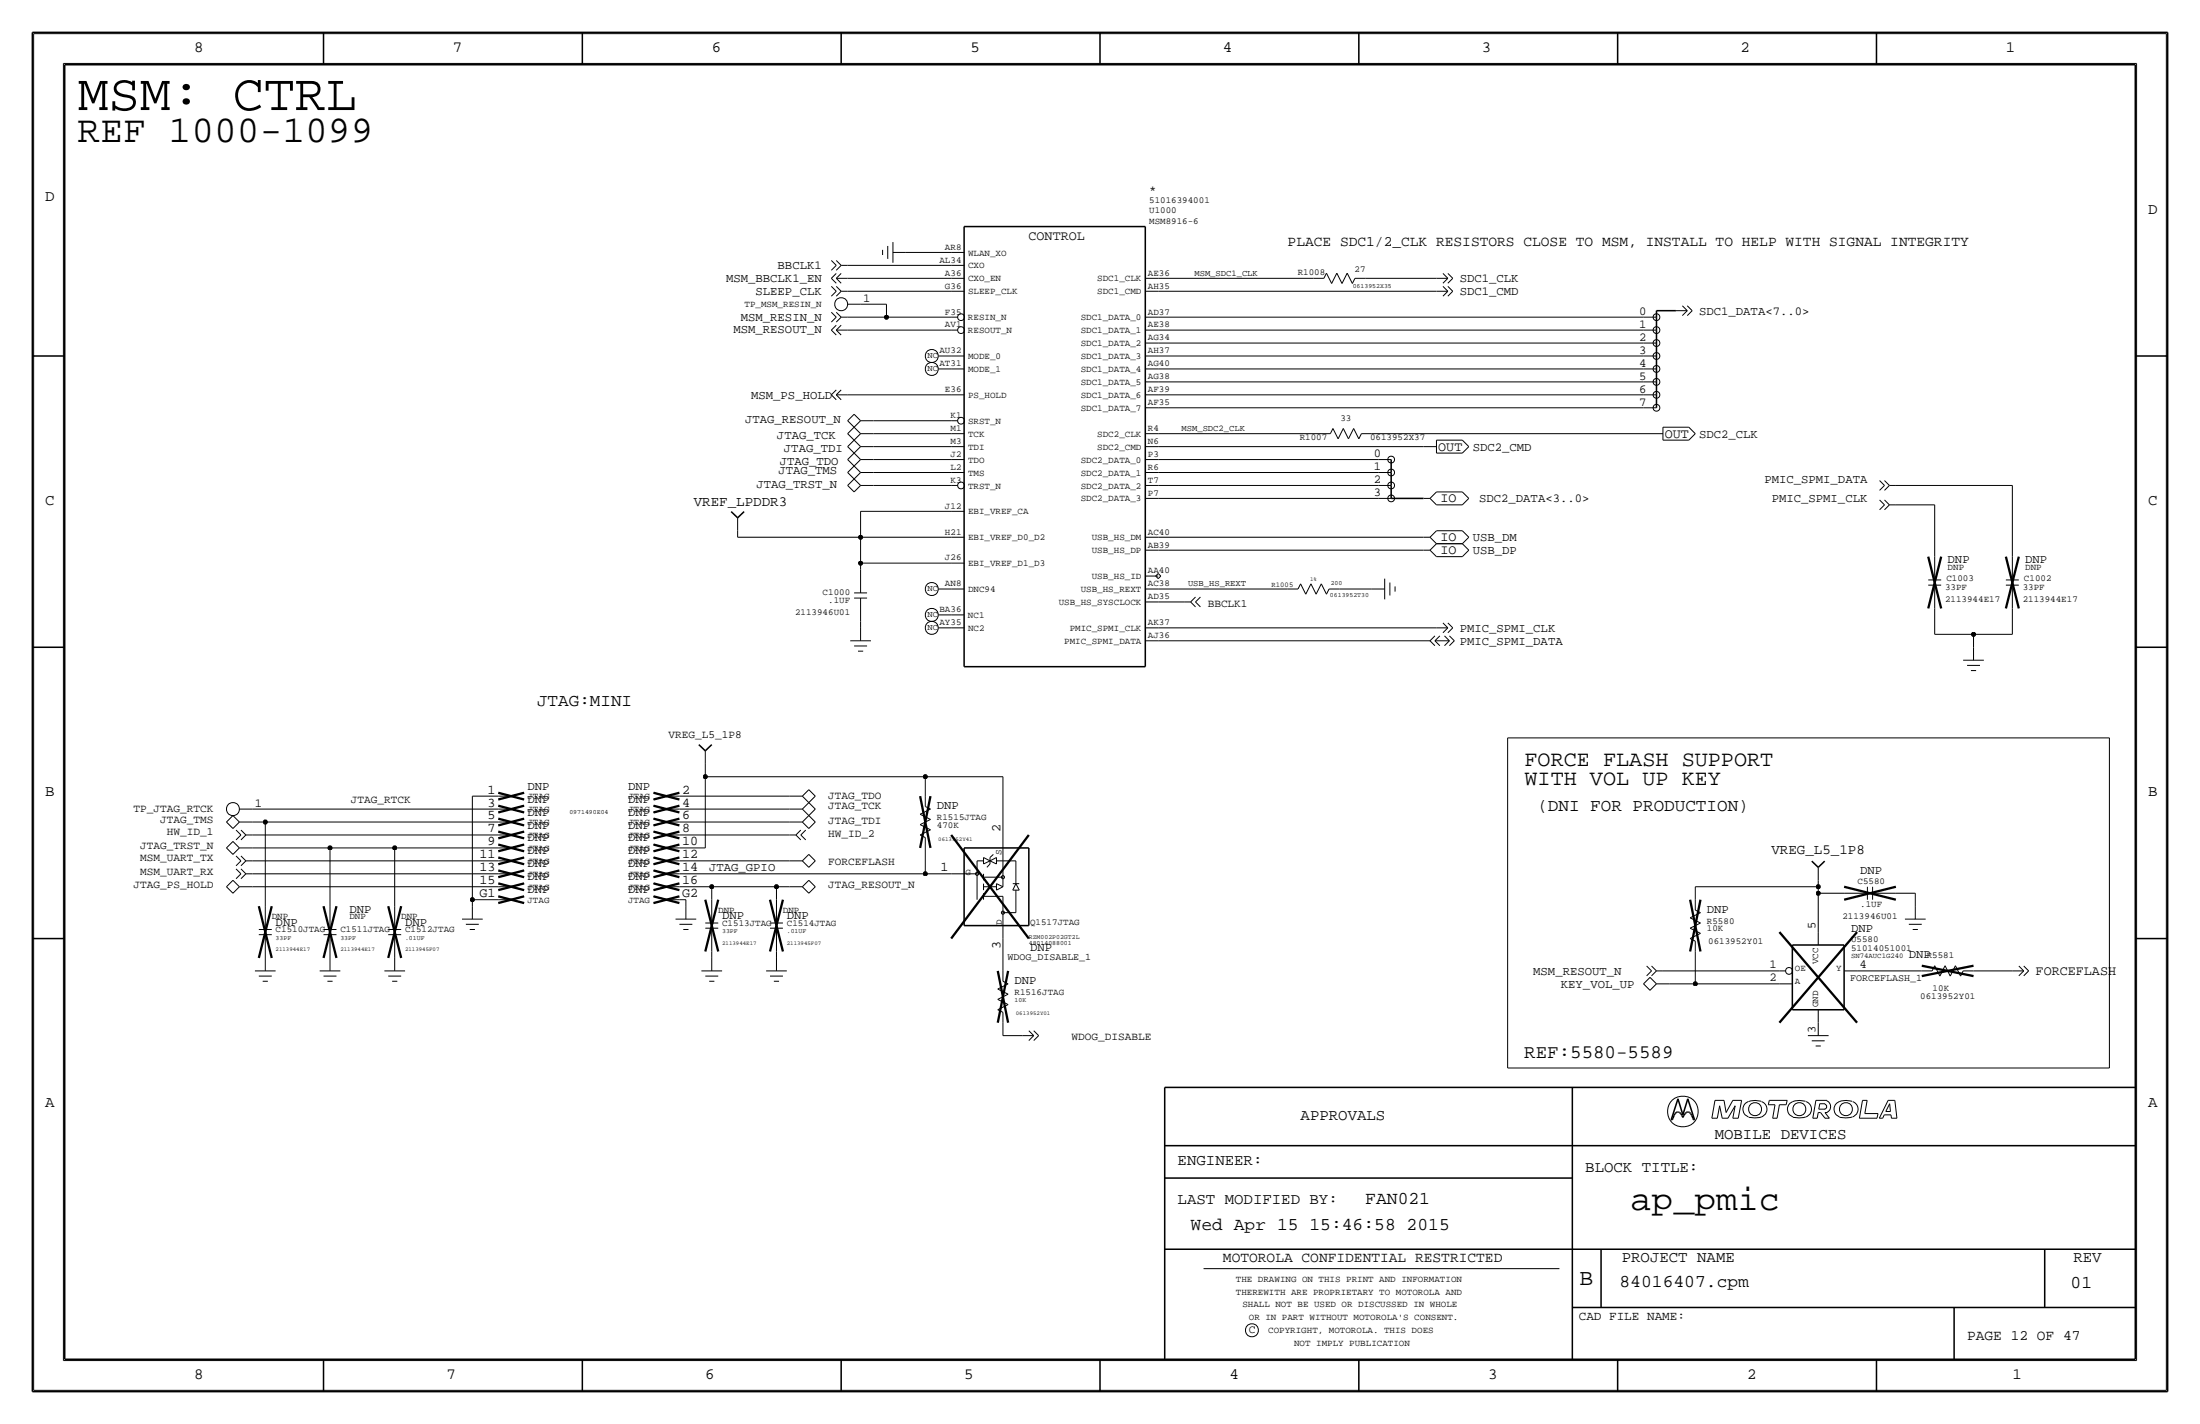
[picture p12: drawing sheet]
<svg xmlns="http://www.w3.org/2000/svg" width="432mm" height="279mm" viewBox="0 0 432 279" stroke-linecap="round" stroke-linejoin="round" font-family="sans-serif">
<g fill="none" stroke="#000" stroke-width=".3">
<path d="M6.3 6.4v266.7zM6.4 6.4h419zM12.7 12.7h406.4zM12.7 12.7v254zM63.5 6.4v6.3zM114.3 6.4v6.3zM165.1 6.4v6.3zM215.9 6.3v6.4zM266.7 6.4v6.3zM317.5 6.4v6.3zM368.3 6.4v6.3zM419.1 12.7v254z"/>
<path d="M425.4 6.4v266.7zM189.2 44.4v86.4zM189.2 44.4h35.6zM224.8 44.4v86.4zM6.3 69.8h6.4zM325.1 74.9v2.6zM325.1 72.4v2.5zM325.1 77.5v2.5zM325.1 69.8v2.6zM325.1 67.3v2.5zM325.1 64.8v2.5zM325.1 62.2v2.6z"/>
<path d="M325.1 61v1.2zM325.1 61h3.8zM419.1 69.8h6.3zM273 97.8h6.4zM273 95.2v2.6zM273 92.7v2.5zM273 90.2v2.5zM143.5 100.4l1.3 1.2zM144.8 101.6l1.2-1.2zM6.3 127h6.4zM189.2 130.8h35.6zM419.1 127h6.3z"/>
<path d="M137.2 146.1l1.2 1.2zM138.4 147.3l1.3-1.2zM189.2 166.4v15.2zM189.2 166.4h12.7zM201.9 166.4v15.2zM355.6 169l1.3 1.2zM356.9 170.2l1.2-1.2zM6.3 184.1h6.4zM189.2 181.6h12.7zM351.8 198.1h10.2zM351.8 185.4h10.2zM351.8 185.4v12.7z"/>
<path d="M361.9 185.4v12.7zM419.1 184.1h6.3zM228.6 213.4v53.3zM228.6 213.4h190.5zM308.6 213.4v53.3zM328 219.7h.2zM328.4 219.4l-.2 .3zM328.6 218.8l-.2 .6zM328.8 218.5l-.2 .3zM329 218.3l.2-.1zM329 218.3l-.2 .2zM329.2 218.2h.2z"/>
<path d="M329.3 215.6l-1.3 4.1zM329.3 215.6l1 3.1zM329.4 218.2l.2 .1zM329.6 218.3l.3 .2zM329.9 218.5l.2 .3zM330.1 218.8l.2 .5zM330.5 218.8l-.2 .5zM330.8 218.5l-.3 .3zM331 218.3l-.2 .2zM331 218.3l.2-.1zM331.2 218.2h.2zM331.3 215.6l1.3 4.1z"/>
<path d="M331.3 215.6l-1 3.1zM331.4 218.2l.2 .1zM331.6 218.3l.2 .2zM331.8 218.5l.2 .3zM332 218.8l.3 .6zM332.3 219.4l.1 .3zM332.4 219.7h.2zM228.6 231.1h80zM228.6 224.8h190.5zM228.6 245.1h190.5zM308.6 256.5h110.5zM314.2 245.1v11.4z"/>
<path d="M383.5 256.5v10.2zM401.3 245.1v11.4zM6.4 273h419zM12.7 266.7h406.4zM63.5 266.7v6.4zM114.3 266.7v6.4zM165.1 266.7v6.4zM215.9 266.7v6.3zM266.7 266.7v6.4zM317.5 266.7v6.4zM368.3 266.7v6.4z"/>
</g>
<g fill="none" stroke="#000" stroke-width=".2">
<path d="M6.6 6.6h418.6zM6.6 6.6v266.2zM12.4 12.4v254.6zM12.4 12.4h407zM419.4 12.4v254.6zM425.2 6.6v266.2zM163.2 54.6l.9 1zM163.2 54.6l.9-1zM163.2 56.2l.9 .9zM163.2 51.1l.9 1zM164.1 54.6l1 1zM164.1 54.6h2.3z"/>
<path d="M164.1 54.6l1-1zM164.1 57.2l-.9 .9zM164.1 56.2l1 .9zM164.1 52.1l-.9 .9zM164.1 51.1l1 1zM165.1 57.2l-1 .9zM165.1 57.2h1.3zM165.1 52.1l-1 .9zM165.1 52.1h1.3zM166.4 59.7h2.5zM166.4 52.1h20.3zM166.4 57.2h20.3z"/>
<path d="M166.4 54.6h20.3zM168.9 59.7h5.1zM173.2 49v1zM174 59.7v2.5zM174.2 48.3v2.5zM175.3 49.5h2.5zM175.3 47.5v4.1zM177.8 49.5h8.9zM186.7 57.2h2.5zM186.7 54.6h2.5zM186.7 49.5h2.5zM186.7 52.1h2.5z"/>
<path d="M224.8 57.2h2.5zM224.8 54.6h2.5zM227.3 54.6h30.5zM227.3 57.2h54.6zM257.8 54.6h2zM260.3 53.6l-.5 1zM260.4 53.6l1 2zM262.4 53.6l-1 2zM262.4 53.6l1 2zM264.4 53.6l-1 2zM264.4 53.6l1 2zM265.9 54.6l-.5 1z"/>
<path d="M265.9 54.6h2.1zM268 54.6h13.9zM281.9 54.6h2.3zM281.9 57.2h2.3zM283.2 55.6l1-1zM283.2 58.1l1-.9zM283.2 53.6l1 1zM283.2 56.2l1 1zM284.2 53.6l.9 1zM284.2 56.2l.9 1zM284.2 55.6l.9-1zM284.2 58.1l.9-.9z"/>
<path d="M330.2 60l1 1zM331.2 60l.9 1zM163.2 64.8l.9 .9zM163.2 77.5l.9 .9zM163.2 64.8l.9-1zM163.2 61.3l.9 .9zM163.2 77.5l.9-1zM164.1 64.8l1 .9zM164.1 77.5l1 .9zM164.1 64.8h2.3zM164.1 64.8l1-1zM164.1 62.2l-.9 1z"/>
<path d="M164.1 61.3l1 .9zM164.1 77.5h2.3zM164.1 77.5l1-1zM165.1 62.2l-1 1zM165.1 62.2h1.3zM166.4 77.5h20.3zM166.4 62.2h7.6zM166.4 64.8h20.3zM174 62.2h12.7zM184.2 72.4h2.5zM184.2 69.8h2.5zM186.7 77.5h2.5z"/>
<path d="M186.7 69.8h2.5zM186.7 72.4h2.5zM186.7 62.2h1.3zM186.7 64.8h1.3zM224.8 74.9h2.5zM224.8 77.5h2.5zM224.8 72.4h2.5zM224.8 69.8h2.5zM224.8 64.8h2.5zM224.8 67.3h2.5zM224.8 62.2h2.5zM227.3 77.5h95.3z"/>
<path d="M227.3 74.9h95.3zM227.3 72.4h95.3zM227.3 69.8h95.3zM227.3 67.3h95.3zM227.3 64.8h95.3zM227.3 62.2h95.3zM322.6 62.2h2.5zM322.6 64.8h2.5zM322.6 67.3h2.5zM322.6 69.8h2.5zM322.6 72.4h2.5zM322.6 74.9h2.5z"/>
<path d="M322.6 77.5h2.5zM328.9 61h2.3zM330.2 61.9l1-.9zM331.2 61.9l.9-.9zM166.4 90.2l1.2 1.2zM166.4 95.2l1.2 1.3zM166.4 87.6l1.2 1.3zM166.4 92.7l1.2 1.3zM166.4 85.1l1.2 1.3zM166.4 82.5l1.2 1.3zM167.6 88.9l1.3 1.3zM167.6 94l1.3 1.2z"/>
<path d="M167.6 86.4l1.3 1.2zM167.6 91.4l1.3 1.3zM167.6 83.8l1.3 1.3zM167.6 81.3l1.3 1.2zM167.6 88.9l-1.2 1.3zM167.6 94l-1.2 1.3zM167.6 86.4l-1.2 1.2zM167.6 91.4l-1.2 1.3zM167.6 83.8l-1.2 1.3zM167.6 81.3l-1.2 1.3zM168.9 90.2l-1.3 1.2zM168.9 95.2l-1.3 1.3z"/>
<path d="M168.9 87.6l-1.3 1.3zM168.9 92.7l-1.3 1.3zM168.9 85.1l-1.3 1.3zM168.9 82.5l-1.3 1.3zM168.9 90.2h2.5zM168.9 95.2h2.5zM168.9 87.6h2.5zM168.9 92.7h2.5zM168.9 85.1h2.5zM168.9 82.5h2.5zM171.4 87.6h15.3zM171.4 90.2h15.3z"/>
<path d="M171.4 92.7h15.3zM171.4 85.1h15.3zM171.4 82.5h15.3zM171.5 95.2h15.2zM186.7 95.2h1.3zM186.7 90.2h2.5zM186.7 92.7h2.5zM186.7 87.6h2.5zM186.7 85.1h2.5zM186.7 82.5h1.3zM224.8 97.8h2.5zM224.8 95.2h2.5z"/>
<path d="M224.8 90.2h2.5zM224.8 92.7h2.5zM224.8 87.6h2.5zM224.8 85.1h2.5zM224.8 80h2.5zM227.3 92.7h43.2zM227.3 95.2h43.2zM227.3 97.8h43.2zM227.3 87.6h52.1zM227.3 80h95.3zM227.3 85.1h31.8zM227.3 90.2h43.2z"/>
<path d="M259.1 85.1h2zM261.6 84.1l-.5 1zM261.6 84.1l1 2zM263.7 84.1l-1.1 2zM263.7 84.1l1 2zM265.7 84.1l-1 2zM265.7 84.1l1 2zM267.2 85.1l-.5 1zM267.2 85.1h2zM269.2 85.1h54.7zM270.5 92.7h2.5zM270.5 90.2h2.5z"/>
<path d="M270.5 95.2h2.5zM270.5 97.8h2.5zM279.4 97.8h1.3zM279.4 87.6h2.5zM280.7 97.8l1.2 1.3zM281.9 86.4h5.1zM281.9 88.9h5.1zM281.9 86.4v2.5zM281.9 99.1h5.1zM281.9 96.5h5.1zM281.9 96.5l-1.2 1.3zM287 86.4l1.3 1.2z"/>
<path d="M287 96.5l1.3 1.3zM288.3 87.6l-1.3 1.3zM288.3 97.8l-1.3 1.3zM322.6 80h2.5zM323.9 85.1h2.5zM326.4 83.8h5.1zM326.4 86.4h5.1zM326.4 83.8v2.6zM331.5 83.8l1.2 1.3zM332.7 85.1l-1.2 1.3zM368.9 94.3l1 .9zM368.9 98.1l1 1z"/>
<path d="M369.9 96.2l.9-1zM369.9 95.2l-1 1zM369.9 94.3l.9 .9zM369.9 99.1l-1 .9zM369.9 98.1l.9 1zM370.8 95.2h1.3zM370.8 99.1h1.3zM372.1 95.2h22.9zM372.1 99.1h7.6zM379.7 99.1v10.1zM395 95.3v13.9zM144.8 105.4h24.1z"/>
<path d="M144.8 104.1v1.3zM144.8 101.6v2.5zM167.6 117.3h2.6zM167.6 116.3h2.6zM168.9 100.3v5.1zM168.9 105.4v5.1zM168.9 110.5v1.3zM168.9 117.3v4.6zM168.9 111.8v4.5zM168.9 100.3h17.8zM168.9 105.4h17.8zM168.9 110.5h17.8z"/>
<path d="M184.2 115.6h2.5zM186.7 115.6h2.5zM186.7 110.5h2.5zM186.7 105.4h2.5zM186.7 100.3h2.5zM224.8 115.6h2.5zM224.8 118.1h2.5zM224.8 113h2.5zM224.8 107.9h2.5zM224.8 105.4h2.5zM226.8 113l.5-.5zM226.8 113l.5 .5z"/>
<path d="M227.3 105.4h52.1zM227.3 107.9h52.1zM227.3 115.6h25.4zM227.3 118.1h5.1zM227.3 112.5l.5 .5zM227.8 113l-.5 .5zM232.4 118.1h1.3zM233.7 118.1l.9 1zM234.6 118.1l1 1zM234.6 117.1l-.9 1zM235.6 117.1l-1 1zM252.7 115.6h2.1z"/>
<path d="M255.3 114.6l-.5 1zM255.3 114.6l1 2zM257.3 114.6l-1 2zM257.3 114.6l1 2zM259.3 114.6l-1 2zM259.3 114.6l1 2zM260.9 115.6l-.6 1zM260.9 115.6h2zM262.9 115.6h6.3zM269.2 115.6h2.6zM271.8 113.5v4.1zM272.8 114.3v2.5z"/>
<path d="M273.8 115.1v1zM279.4 107.9h1.3zM279.4 105.4h1.3zM280.7 107.9l1.2 1.3zM280.7 105.4l1.2 1.3zM281.9 109.2h5.1zM281.9 106.7h5.1zM281.9 106.7l-1.2 1.2zM281.9 104.1h5.1zM281.9 104.1l-1.2 1.3zM287 106.7l1.3 1.2zM287 104.1l1.3 1.3z"/>
<path d="M288.3 107.9l-1.3 1.3zM288.3 105.4l-1.3 1.3zM369.9 100l.9-.9zM378.5 113.8h2.5zM378.5 114.8h2.5zM379.7 119.4v5.1zM379.7 114.8v4.6zM379.7 109.2v4.6zM393.7 113.8h2.5zM393.7 114.8h2.5zM395 119.4v5.1zM395 114.8v4.6z"/>
<path d="M395 109.2v4.6zM166.9 125.7h4zM167.6 126.7h2.6zM168.4 127.8h1zM168.9 121.9v1.3zM168.9 123.2v2.5zM184.2 123.2h2.5zM184.2 120.7h2.5zM186.7 120.7h2.5zM186.7 123.2h2.5zM224.8 123.2h2.5zM224.8 125.7h2.5z"/>
<path d="M227.3 125.7h50.8zM227.3 123.2h54.6zM278.1 125.7h2.6zM280.7 125.7l.9-.9zM280.7 125.7l.9 1zM281.6 125.7l1-.9zM281.6 125.7h2.9zM281.6 125.7l1 1zM281.9 123.2h2.3zM283.2 124.2l1-1zM283.2 122.2l1 1zM283.5 126.7l1-1z"/>
<path d="M283.5 124.8l1 .9zM284.2 122.2l.9 1zM284.2 124.2l.9-1zM284.5 124.8l.9 .9zM284.5 126.7l.9-1zM379.7 124.5h7.7zM385.3 129.5h4.1zM386.1 130.6h2.5zM386.8 131.6h1.1zM387.3 124.5h7.7zM387.3 124.5v2.5zM387.3 127v2.5z"/>
<path d="M47 158.8h2.5zM49.5 158.8h48.3zM92.7 156.2v20.3zM92.7 156.2h5.1zM97.8 158.8h2.5zM97.8 156.2h2.5zM100.3 158.8l2.6-.7zM100.3 158.8l2.6 .6zM100.3 156.2l2.6-.7zM100.3 156.2l2.6 .7zM128.3 158.1l2.5 .7zM128.3 159.4l2.5-.6z"/>
<path d="M128.3 155.5l2.5 .7zM128.3 156.9l2.5-.7zM130.8 158.8h2.5zM130.8 156.2h2.5zM133.3 156.2h21.6zM133.3 158.8h21.6zM138.4 152.4h43.2zM138.4 152.4v14zM138.4 149.9v2.5zM138.4 147.3v2.6zM154.9 158.8h2.6zM154.9 156.2h2.6z"/>
<path d="M157.5 158.8l1.2 1.2zM157.5 158.8l1.2-1.3zM157.5 156.2l1.2 1.3zM157.5 156.2l1.2-1.3zM158.7 157.5l1.3 1.2zM158.7 154.9l1.3 1.3zM160 158.8l-1.2 1.2zM160 156.2l-1.2 1.3zM180.6 159.8l2 1zM180.6 159.8l2-1zM181.6 152.4v3.8zM181.6 156.2v2z"/>
<path d="M181.6 158.2l1 .6zM181.6 152.4h15.2zM196.8 152.4v11.4zM295.9 144.8v64.7zM295.9 144.8h118.1zM414 144.8v64.7zM44.4 174l1.3 1.3zM44.4 166.4l1.3 1.2zM44.4 161.3l1.3 1.3zM45.7 172.7l1.3 1.3zM45.7 165.1l1.3 1.3zM45.7 160l1.3 1.3z"/>
<path d="M45.7 172.7l-1.2 1.3zM45.7 165.1l-1.2 1.3zM45.7 160l-1.2 1.3zM46.3 172.4l1-1zM46.3 170.5l1 1zM46.3 167.9l1 1zM46.3 162.9l1 .9zM47 174h2.5zM47 166.4h2.5zM47 161.3h2.5zM47 174l-1.3 1.3zM47 166.4l-1.3 1.2z"/>
<path d="M47 161.3l-1.3 1.3zM47.3 170.5l1 1zM47.3 168.9l-1 1zM47.3 167.9l1 1zM47.3 163.8l-1 1zM47.3 162.9l1 .9zM47.3 172.4l1-1zM48.3 171.4h1.2zM48.3 168.9l-1 1zM48.3 168.9h1.2zM48.3 163.8l-1 1zM48.3 163.8h1.2z"/>
<path d="M49.5 163.8h48.3zM49.5 168.9h48.3zM49.5 166.4h15.3zM49.5 161.3h2.6zM49.5 171.4h48.3zM49.5 174h48.3zM52.1 161.3v16.5zM52.1 177.8v4.6zM52.1 161.3h45.7zM64.8 166.4h12.7zM64.8 166.4v11.4zM64.8 177.8v4.6z"/>
<path d="M77.5 166.4v11.4zM77.5 177.8v4.6zM77.5 166.4h20.3zM92.7 176.5v1.3zM92.7 177.8v2.5zM92.7 176.5h5.1zM97.8 161.3h2.5zM97.8 168.9h2.5zM97.8 171.4h2.5zM97.8 166.4h2.5zM97.8 163.8h2.5zM97.8 174h2.5z"/>
<path d="M97.8 176.5h2.5zM100.3 161.3l2.6-.7zM100.3 161.3l2.6 .7zM100.3 168.9l2.6-.7zM100.3 168.9l2.6 .7zM100.3 171.4l2.6-.6zM100.3 171.4l2.6 .7zM100.3 166.4l2.6-.7zM100.3 166.4l2.6 .6zM100.3 163.8l2.6-.6zM100.3 163.8l2.6 .7zM100.3 174l2.6-.7z"/>
<path d="M100.3 174l2.6 .7zM100.3 176.5l2.6-.6zM100.3 176.5l2.6 .7zM128.3 160.6l2.5 .7zM128.3 162l2.5-.7zM128.3 173.3l2.5 .7zM128.3 174.7l2.5-.7zM128.3 175.9l2.5 .6zM128.3 177.2l2.5-.7zM128.3 168.2l2.5 .7zM128.3 169.6l2.5-.7zM128.3 170.8l2.5 .6z"/>
<path d="M128.3 172.1l2.5-.7zM128.3 163.2l2.5 .6zM128.3 164.5l2.5-.7zM128.3 165.7l2.5 .7zM128.3 167l2.5-.6zM130.8 161.3h2.5zM130.8 174h2.5zM130.8 176.5h2.5zM130.8 168.9h2.5zM130.8 171.4h2.5zM130.8 163.8h2.5zM130.8 166.4h2.5z"/>
<path d="M133.3 171.4h48.3zM133.3 166.4h5.1zM133.3 161.3h21.6zM133.3 168.9h21.6zM133.3 174h6.4zM133.3 163.8h21.6zM133.4 176.5h1.2zM134.6 176.5v1.3zM134.6 177.8v2.5zM139.7 174h12.7zM139.7 174v2.5zM139.7 176.5v4.6z"/>
<path d="M152.4 174v2.5zM152.4 176.5v4.6zM152.4 174h2.5zM154.9 163.8h1.3zM154.9 174h2.6zM154.9 168.9h2.6zM154.9 161.3h2.6zM156.2 163.8l1 1zM157.2 163.8l.9 1zM157.2 162.9l-1 .9zM157.5 174l1.2 1.3zM157.5 174l1.2-1.3z"/>
<path d="M157.5 168.9l1.2 1.3zM157.5 168.9l1.2-1.3zM157.5 161.3l1.2 1.3zM157.5 161.3l1.2-1.3zM158.1 162.9l-.9 .9zM158.7 172.7l1.3 1.3zM158.7 167.6l1.3 1.3zM158.7 160l1.3 1.3zM160 174l-1.2 1.3zM160 168.9l-1.2 1.3zM160 161.3l-1.2 1.3zM180.6 163.8l2-1z"/>
<path d="M180.6 161.8l2-1zM180.6 161.8l2 1zM180.6 163.8l1 .5zM181.6 166.4v5.1zM181.6 164.3v2.1zM181.6 171.4h5.1zM186.7 171.4h5.1zM191.5 171.2h.5v.5h-.5zM191.8 168.9v7.6zM191.8 168.9h1.2zM193 168.2l1.3 .7zM193 169.5l1.3-.6z"/>
<path d="M193 173.4v1.3zM193 175.3v1.2zM193 168.2v1.3zM193 171.5v1.2zM193 175.9h3.9zM193 172.1h3.9zM193 174h2.6zM194.3 168.2l.7-.6zM194.3 168.9l1.3-.7zM194.3 168.2v1.3zM194.3 169.5l-.6 .7zM194.3 168.9l1.3 .6z"/>
<path d="M195.6 174.7l1.2-.7zM195.6 168.9h3.8zM195.6 168.2v1.3zM195.6 173.4v1.3zM195.6 173.4l1.3 .6zM196.6 178.9h.5v.4h-.5zM196.6 171.9h.5v.4h-.5zM196.8 163.8v10.2zM196.8 175.9v5.7zM196.9 179.1h2.5zM198.8 173.4h1.3zM198.8 174.7h1.3z"/>
<path d="M199.4 173.4l-.6 1.3zM199.4 168.9v4.5zM199.4 173.4l.7 1.3zM199.4 174.7v4.4zM332.7 174h24.2zM332.7 174v2.5zM332.7 176.5v2.1zM332.7 178.6l1.1 .5zM356.9 172.7v1.3zM356.9 174v1.3zM356.9 175.3h5zM356.9 175.3v7.6z"/>
<path d="M356.9 170.2v2.5zM361.9 175.3h4.6zM366.5 174v2.5zM367.5 175.3h4.6zM367.5 174v2.5zM372.1 175.3h3.8zM375.9 175.3v2.5zM375.9 177.8v2.5zM50 190.5h4.1zM50.8 182.4h2.5zM50.8 191.5h2.5zM50.8 183.4h2.5z"/>
<path d="M51.6 192.5h1zM52.1 183.4v4.6zM52.1 188v2.5zM62.7 190.5h4.1zM63.5 182.4h2.5zM63.5 191.5h2.5zM63.5 183.4h2.5zM64.3 192.5h1zM64.8 183.4v4.6zM64.8 188v2.5zM75.4 190.5h4.1zM76.2 182.4h2.5z"/>
<path d="M76.2 191.5h2.5zM76.2 183.4h2.5zM77 192.5h1zM77.5 183.4v4.6zM77.5 188v2.5zM90.7 180.3h4zM91.4 181.4h2.6zM92.2 182.4h1zM132.6 180.3h4.1zM133.4 181.4h2.5zM134.1 182.4h1zM137.7 190.5h4z"/>
<path d="M138.4 182.1h2.6zM138.4 181.1h2.6zM138.4 191.5h2.6zM139.2 192.5h1zM139.7 186.7v1.3zM139.7 182.1v4.6zM139.7 188v2.5zM150.4 190.5h4zM151.1 182.1h2.6zM151.1 181.1h2.6zM151.1 191.5h2.6zM151.9 192.5h1z"/>
<path d="M152.4 186.7v1.3zM152.4 182.1v4.6zM152.4 188v2.5zM195.8 196.1l2.1-1zM195.8 196.1l2.1 1zM195.8 194.1l2.1-1.1zM195.8 198.1l1 .5zM195.8 194.1l2.1 1zM195.8 198.1l2.1-1zM196.8 184.2v6.3zM196.8 181.6v2.5zM196.8 190.5v2z"/>
<path d="M196.8 198.6v2.1zM196.9 192.5l1 .5zM322.6 193l1.3 1.3zM323.2 189.5l1 1zM323.8 191.8l1.3 1.2zM323.8 191.8l-1.2 1.2zM324.2 190.5l-1 1zM324.2 189.5l.9 1zM325.1 190.5l-.9 1zM325.1 190.5h1.3zM325.1 193l-1.3 1.3zM325.1 193h2.6z"/>
<path d="M326.4 190.5h22.9zM327.7 193h5zM331.7 182.1l2.1-1zM331.7 182.1l2.1 1zM331.7 180.1l2.1-1zM331.7 184.1l1 .6zM331.7 180.1l2.1 1zM331.7 184.1l2.1-1zM332.7 193h16.6zM332.7 186.7v6.3zM332.7 184.7v2zM349.2 193h2.6z"/>
<path d="M349.2 190.5h1.3zM356.9 198.1v2.6zM356.9 182.9v2.5zM361.9 190.5h2.6zM364.5 190.5h12.7zM373.9 180.3h4.1zM374.6 181.4h2.6zM375.4 182.4h1zM377.2 190.5h2zM379.7 189.5l-.5 1zM379.7 189.5l1 2zM381.8 189.5l-1.1 2z"/>
<path d="M381.8 189.5l1 2zM383.8 189.5l-1 2zM383.8 189.5l1 2zM385.3 190.5h2zM385.3 190.5l-.5 1zM387.3 190.5h7.7zM395 190.5h2.2zM396.2 191.5l1-1zM396.2 189.5l1 1zM397.2 189.5l1 1zM397.2 191.5l1-1zM196.8 200.7v2.5z"/>
<path d="M196.8 203.2h3.9zM200.7 203.2h2.2zM201.9 202.2l1 1zM201.9 204.2l1-1zM202.9 204.2l1-1zM202.9 202.2l1 1zM295.9 209.5h118.1zM336 219.4h1.1zM336.6 215.9h1.8zM336.6 215.9l-.6 3.5zM337.5 217l-.4 2.4zM337.5 217l.5 2.4z"/>
<path d="M338 219.4h1.1zM338.4 215.9l.4 2.4zM340.1 219.4h1.1zM340.1 215.9h1.7zM340.1 215.9l-1.3 2.4zM340.6 217l-1.5 2.4zM340.6 217l-.5 2.4zM341.8 215.9l-.6 3.5zM343.1 216.2a1.6 1.6 0 0 0-1 1.5 1.6 1.6 0 0 0 1.1 1.5M345.7 216.1h-.2a4 4 0 0 0-2.3 .1M345.7 216.2a1.59 1.59 0 0 1 1.1 1.5 1.59 1.59 0 0 1-1.1 1.5l-1.4 .1-1.1-.1M347.1 216.8h1.3z"/>
<path d="M347.3 215.9l-.2 .9zM347.3 215.9h3.5zM347.9 219.4h.9zM348.4 216.8l-.5 2.6zM349.2 216.8l-.4 2.6zM349.2 216.8h1.4zM350.8 215.9l-.2 .9zM354.4 216.1a3.1 3.1 0 0 0-3.3 .7 1.62 1.62 0 0 0 .8 2.4M354.4 219.2l-1.4 .1-1.1-.1M354.5 216.2a1.59 1.59 0 0 1 1 1.5 1.59 1.59 0 0 1-1 1.5M354.8 203.2h4.1zM355.6 204.2h2.5z"/>
<path d="M355.8 219.4h.9zM356.4 205.2h1zM356.4 215.9l-.6 3.5zM356.4 215.9h2.2zM356.9 200.7v2.5zM356.9 218.3l-.2 1.1zM356.9 218.3h.4zM357 217.6h1.2zM357.2 216.6l-.2 1zM357.2 216.6h1zM357.3 218.3l.9 1.1zM358.1 216.7a.5 .5 0 0 1 .4 .4 .5 .5 0 0 1-.4 .5"/>
<path d="M358.2 219.4h.9zM358.2 218.3l.9 1.1zM358.2 218.3h.4zM358.5 216a1.24 1.24 0 0 1 .8 1.1 1.24 1.24 0 0 1-.8 1.2M363.5 216.1a3.1 3.1 0 0 0-3.3 .7 1.62 1.62 0 0 0 .8 2.4M363.6 219.2l-1.4 .1-1.2-.1M363.6 216.2a1.59 1.59 0 0 1 1.1 1.5 1.59 1.59 0 0 1-1.1 1.5M364.9 219.4h3.5zM365.6 215.9l-.7 3.5zM365.6 215.9h.9zM366 218.5h2.6zM366.5 215.9l-.5 2.6z"/>
<path d="M368.6 218.5l-.2 .9zM368.9 219.4h.6zM369.8 218.7h1.3zM369.8 218.7l-.3 .7zM370.1 218.1h.9zM370.6 215.9l-1.7 3.5zM370.6 215.9h1.3zM370.9 216.6l-.8 1.5zM370.9 216.6l.1 1.5zM371.1 218.7l.1 .7zM371.2 219.4h1.1zM371.9 215.9l.4 3.5z"/>
<path d="M236.2 248.9h69.9zM6.6 272.8h418.6zM12.4 267h407z"/>
<circle cx="165.1" cy="59.7" r="1.28"/>
<circle cx="182.9" cy="69.9" r="1.28"/>
<circle cx="182.9" cy="72.4" r="1.28"/>
<circle cx="188.6" cy="64.8" r=".67"/>
<circle cx="188.6" cy="62.2" r=".67"/>
<circle cx="325.1" cy="67.3" r=".67"/>
<circle cx="325.1" cy="72.4" r=".67"/>
<circle cx="325.1" cy="74.9" r=".67"/>
<circle cx="325.1" cy="77.5" r=".67"/>
<circle cx="325.1" cy="62.2" r=".67"/>
<circle cx="325.1" cy="64.8" r=".67"/>
<circle cx="325.1" cy="69.9" r=".67"/>
<circle cx="188.6" cy="95.3" r=".67"/>
<circle cx="188.6" cy="82.6" r=".67"/>
<circle cx="273" cy="90.2" r=".67"/>
<circle cx="273" cy="92.7" r=".67"/>
<circle cx="273.1" cy="95.3" r=".67"/>
<circle cx="273.1" cy="97.8" r=".67"/>
<circle cx="325.1" cy="80" r=".67"/>
<circle cx="182.9" cy="115.6" r="1.28"/>
<circle cx="182.9" cy="120.7" r="1.28"/>
<circle cx="182.9" cy="123.2" r="1.28"/>
<circle cx="45.7" cy="158.8" r="1.28"/>
<circle cx="351.1" cy="190.5" r=".67"/>
<circle cx="330.3" cy="218.1" r="3"/>
<circle cx="344.5" cy="217.6" r="1.28"/>
<circle cx="353.2" cy="217.6" r="1.28"/>
<circle cx="362.3" cy="217.6" r="1.28"/>
<circle cx="245.7" cy="261" r="1.28"/>
</g>
<g fill="#000" stroke="#000" stroke-width=".2">
<circle cx="174" cy="62.2" r=".41"/>
<circle cx="168.9" cy="105.4" r=".41"/>
<circle cx="168.9" cy="110.5" r=".41"/>
<circle cx="387.3" cy="124.5" r=".41"/>
<circle cx="138.4" cy="152.4" r=".41"/>
<circle cx="181.6" cy="152.4" r=".41"/>
<circle cx="52.1" cy="161.3" r=".41"/>
<circle cx="64.8" cy="166.4" r=".41"/>
<circle cx="77.5" cy="166.4" r=".41"/>
<circle cx="92.7" cy="176.5" r=".41"/>
<circle cx="139.7" cy="174" r=".41"/>
<circle cx="152.4" cy="174" r=".41"/>
<circle cx="181.6" cy="171.5" r=".41"/>
<circle cx="356.9" cy="174" r=".41"/>
<circle cx="356.9" cy="175.3" r=".41"/>
<circle cx="332.7" cy="193" r=".41"/>
</g>
<g fill="none" stroke="#000" stroke-width=".45">
<path d="M378.5 109.2l2.5 10.2zM381 109.2l-2.5 10.2zM393.7 109.2l2.5 10.2zM396.2 109.2l-2.5 10.2zM97.8 159.4l5.1-1.3zM97.8 158.1l5.1 1.3zM97.8 156.9l5.1-1.4zM97.8 155.5l5.1 1.4zM128.3 159.4l5.1-1.3zM128.3 158.1l5.1 1.3zM128.3 156.9l5.1-1.4zM128.3 155.5l5.1 1.4z"/>
<path d="M180.6 156.2l2 10.2zM182.6 156.2l-2 10.2zM50.8 177.8l2.5 10.2zM53.3 177.8l-2.5 10.2zM63.5 177.8l2.5 10.2zM66 177.8l-2.5 10.2zM76.2 177.8l2.5 10.2zM78.7 177.8l-2.5 10.2zM97.8 162l5.1-1.4zM97.8 160.6l5.1 1.4zM97.8 169.6l5.1-1.4zM97.8 168.2l5.1 1.4z"/>
<path d="M97.8 172.1l5.1-1.3zM97.8 170.8l5.1 1.3zM97.8 167l5.1-1.3zM97.8 165.7l5.1 1.3zM97.8 164.5l5.1-1.3zM97.8 163.2l5.1 1.3zM97.8 174.7l5.1-1.4zM97.8 173.3l5.1 1.4zM97.8 177.2l5.1-1.3zM97.8 175.9l5.1 1.3zM128.3 162l5.1-1.4zM128.3 160.6l5.1 1.4z"/>
<path d="M128.3 174.7l5.1-1.4zM128.3 173.3l5.1 1.4zM128.3 177.2l5.1-1.3zM128.3 175.9l5.1 1.3zM128.3 169.6l5.1-1.4zM128.3 168.2l5.1 1.4zM128.3 172.1l5.1-1.3zM128.3 170.8l5.1 1.3zM128.3 164.5l5.1-1.3zM128.3 163.2l5.1 1.3zM128.3 167l5.1-1.3zM128.3 165.7l5.1 1.3z"/>
<path d="M138.4 176.5l2.6 10.2zM141 176.5l-2.6 10.2zM151.1 176.5l2.6 10.2zM153.7 176.5l-2.6 10.2zM186.7 163.8l15.2 20.3zM201.9 163.8l-15.2 20.3zM331.7 176.5l2.1 10.2zM333.8 176.5l-2.1 10.2zM361.9 176.5l10.2-2.5zM361.9 174l10.2 2.5zM195.8 190.5l2.1 10.2zM197.9 190.5l-2.1 10.2z"/>
<path d="M349.2 182.9l15.3 17.8zM364.5 182.9l-15.3 17.8zM377.2 191.5l10.1-2zM377.2 189.5l10.1 2z"/>
</g>
<text font-size="10.1" x="15.2" y="21.6">MSM: CTRL</text>
<text font-size="7.4" x="15.2" y="27.9">REF 1000-1099</text>
<text font-size="7" x="320" y="237.5">ap_pmic</text>
<text font-size="4.5" x="310" y="252.1">B</text>
<g font-size="4.3">
<text x="299.2" y="154">WITH VOL UP KEY</text>
<text x="299.2" y="150.2">FORCE FLASH SUPPORT</text>
</g>
<text font-size="3.8" x="299.2" y="207.6">REF:5580-5589</text>
<g font-size="3.5">
<text x="105.4" y="138.4">JTAG:MINI</text>
<text x="301.8" y="159.1">(DNI FOR PRODUCTION)</text>
<text x="268" y="236.2">FAN021</text>
<text x="233.7" y="241.3">Wed Apr 15 15:46:58 2015</text>
<text x="317.9" y="252.6">84016407.cpm</text>
<text x="406.4" y="252.7">01</text>
</g>
<g font-size="3.1">
<text x="38.1" y="10.2">8</text>
<text x="88.9" y="10.2">7</text>
<text x="139.7" y="10.2">6</text>
<text x="190.5" y="10.2">5</text>
<text x="240" y="10.2">4</text>
<text x="290.8" y="10.2">3</text>
<text x="341.6" y="10.2">2</text>
<text x="393.7" y="10.2">1</text>
<text x="8.9" y="39.4">D</text>
<text x="421.6" y="41.9">D</text>
<text x="8.9" y="99.1">C</text>
<text x="421.6" y="99.1">C</text>
<text x="8.9" y="156.2">B</text>
<text x="421.6" y="156.2">B</text>
<text x="8.9" y="217.2">A</text>
<text x="255.3" y="219.7">APPROVALS</text>
<text x="421.6" y="217.2">A</text>
<text x="336.5" y="223.5">MOBILE DEVICES</text>
<text x="231.1" y="228.6">ENGINEER:</text>
<text x="311.2" y="229.9">BLOCK TITLE:</text>
<text x="231.1" y="236.2">LAST MODIFIED BY:</text>
<text x="318.3" y="247.5">PROJECT NAME</text>
<text x="407" y="247.6">REV</text>
<text x="38.1" y="270.5">8</text>
<text x="87.6" y="270.5">7</text>
<text x="138.4" y="270.5">6</text>
<text x="189.2" y="270.5">5</text>
<text x="241.3" y="270.5">4</text>
<text x="292.1" y="270.5">3</text>
<text x="342.9" y="270.5">2</text>
<text x="395" y="270.5">1</text>
</g>
<g font-size="2.9">
<text x="252.7" y="48.3">PLACE SDC1/2_CLK RESISTORS CLOSE TO MSM, INSTALL TO HELP WITH SIGNAL INTEGRITY</text>
<text x="240" y="247.6">MOTOROLA CONFIDENTIAL RESTRICTED</text>
<text x="386.1" y="262.9">PAGE 12 OF 47</text>
</g>
<g font-size="2.8">
<text x="136.2" y="99.3">VREF_LPDDR3</text>
<text x="347.7" y="167.6">VREG_L5_1P8</text>
</g>
<g font-size="2.6">
<text x="201.9" y="47">CONTROL</text>
<text x="282.3" y="88.4">OUT</text>
<text x="326.7" y="85.9">OUT</text>
<text x="282.7" y="98.5">IO</text>
<text x="282.7" y="106.1">IO</text>
<text x="282.7" y="108.7">IO</text>
<text x="95.7" y="155.7">1</text>
<text x="133.9" y="155.7">2</text>
<text x="95.7" y="160.8">5</text>
<text x="95.7" y="158.2">3</text>
<text x="133.9" y="160.8">6</text>
<text x="133.9" y="158.2">4</text>
<text x="95.7" y="165.9">9</text>
<text x="95.7" y="163.3">7</text>
<text x="133.9" y="163.3">8</text>
<text x="133.9" y="165.9">10</text>
<text x="196.3" y="163.3" transform="rotate(-90 196.3 163.3)">2</text>
<text x="94.1" y="168.4">11</text>
<text x="94.1" y="170.9">13</text>
<text x="94.1" y="173.5">15</text>
<text x="133.9" y="173.5">16</text>
<text x="133.9" y="168.4">12</text>
<text x="133.9" y="170.9">14</text>
<text x="184.6" y="170.9">1</text>
<text x="94.1" y="176">G1</text>
<text x="133.9" y="176">G2</text>
<text x="196.3" y="186.2" transform="rotate(-90 196.3 186.2)">3</text>
<text x="399.5" y="191.3">FORCEFLASH</text>
</g>
<text font-size="2.5" x="309.9" y="259.1">CAD FILE NAME:</text>
<g font-size="2.4">
<text x="225.6" y="38.1">*</text>
<text x="152.6" y="52.8">BBCLK1</text>
<text x="142.5" y="55.4">MSM_BBCLK1_EN</text>
<text x="148.3" y="57.9">SLEEP_CLK</text>
<text x="169.4" y="59.2">1</text>
<text x="286.5" y="57.9">SDC1_CMD</text>
<text x="286.5" y="55.4">SDC1_CLK</text>
<text x="144" y="65.4">MSM_RESOUT_N</text>
<text x="145.4" y="63">MSM_RESIN_N</text>
<text x="321.7" y="64.4">1</text>
<text x="321.7" y="61.8">0</text>
<text x="333.5" y="61.7">SDC1_DATA&lt;7..0&gt;</text>
<text x="321.7" y="72">4</text>
<text x="321.7" y="69.4">3</text>
<text x="321.7" y="66.9">2</text>
<text x="321.7" y="77.1">6</text>
<text x="321.7" y="74.5">5</text>
<text x="146.3" y="83">JTAG_RESOUT_N</text>
<text x="147.4" y="78.2">MSM_PS_HOLD</text>
<text x="321.7" y="79.6">7</text>
<text x="152.5" y="86.1">JTAG_TCK</text>
<text x="153.9" y="88.7">JTAG_TDI</text>
<text x="269.7" y="89.8">0</text>
<text x="289.1" y="88.4">SDC2_CMD</text>
<text x="333.5" y="85.9">SDC2_CLK</text>
<text x="148.5" y="95.7">JTAG_TRST_N</text>
<text x="152.8" y="93.1">JTAG_TMS</text>
<text x="153" y="91.2">JTAG_TDO</text>
<text x="269.7" y="94.8">2</text>
<text x="269.7" y="92.3">1</text>
<text x="346.3" y="94.7">PMIC_SPMI_DATA</text>
<text x="269.7" y="97.4">3</text>
<text x="290.3" y="98.6">SDC2_DATA&lt;3..0&gt;</text>
<text x="347.8" y="98.6">PMIC_SPMI_CLK</text>
<text x="289.1" y="106.2">USB_DM</text>
<text x="289.1" y="108.7">USB_DP</text>
<text x="382.3" y="110.5">DNP</text>
<text x="397.5" y="110.5">DNP</text>
<text x="286.5" y="124">PMIC_SPMI_CLK</text>
<text x="286.5" y="126.5">PMIC_SPMI_DATA</text>
<text x="103.5" y="154.9">DNP</text>
<text x="123.3" y="154.9">DNP</text>
<text x="50" y="158.2">1</text>
<text x="103.5" y="160">DNP</text>
<text x="103.5" y="157.5">DNP</text>
<text x="123.3" y="160">DNP</text>
<text x="123.3" y="157.5">DNP</text>
<text x="183.9" y="158.7">DNP</text>
<text x="103.5" y="167.6">DNP</text>
<text x="103.5" y="165.1">DNP</text>
<text x="103.5" y="162.6">DNP</text>
<text x="123.3" y="167.6">DNP</text>
<text x="123.3" y="162.6">DNP</text>
<text x="123.3" y="165.1">DNP</text>
<text x="103.5" y="170.2">DNP</text>
<text x="103.5" y="172.7">DNP</text>
<text x="123.3" y="172.7">DNP</text>
<text x="123.3" y="170.2">DNP</text>
<text x="139.2" y="170.9">JTAG_GPIO</text>
<text x="365.1" y="171.5">DNP</text>
<text x="68.6" y="179.1">DNP</text>
<text x="103.5" y="175.3">DNP</text>
<text x="123.3" y="175.3">DNP</text>
<text x="335" y="179.1">DNP</text>
<text x="54.1" y="181.6">DNP</text>
<text x="79.5" y="181.6">DNP</text>
<text x="141.7" y="180.3">DNP</text>
<text x="154.4" y="180.3">DNP</text>
<text x="356.4" y="182.4" transform="rotate(-90 356.4 182.4)">5</text>
<text x="363.3" y="182.9">DNP</text>
<text x="202.2" y="186.7">DNP</text>
<text x="300.9" y="191.3">MSM_RESOUT_N</text>
<text x="347.3" y="190">1</text>
<text x="365" y="190">4</text>
<text x="374.6" y="187.9">DNP</text>
<text x="199.1" y="193">DNP</text>
<text x="306.4" y="193.8">KEY_VOL_UP</text>
<text x="347.3" y="192.5">2</text>
<text x="356.4" y="202.6" transform="rotate(-90 356.4 202.6)">3</text>
</g>
<text font-size="2.3" x="245.1" y="261.6">C</text>
<g font-size="2.2">
<text x="237" y="119.2">BBCLK1</text>
<text x="131.2" y="144.8">VREG_L5_1P8</text>
<text x="26.2" y="159.4">TP_JTAG_RTCK</text>
<text x="31.4" y="161.4">JTAG_TMS</text>
<text x="68.8" y="157.6">JTAG_RTCK</text>
<text x="162.6" y="158.8">JTAG_TCK</text>
<text x="162.6" y="156.7">JTAG_TDO</text>
<text x="162.6" y="161.6">JTAG_TDI</text>
<text x="27.5" y="166.7">JTAG_TRST_N</text>
<text x="32.8" y="163.9">HW_ID_1</text>
<text x="162.6" y="164.1">HW_ID_2</text>
<text x="27.5" y="171.7">MSM_UART_RX</text>
<text x="27.5" y="169">MSM_UART_TX</text>
<text x="162.6" y="169.6">FORCEFLASH</text>
<text x="26.2" y="174.1">JTAG_PS_HOLD</text>
<text x="162.6" y="174.3">JTAG_RESOUT_N</text>
<text x="210.3" y="204">WDOG_DISABLE</text>
</g>
<g font-size="2">
<text x="197.8" y="188.4">WDOG_DISABLE_1</text>
<text x="363.2" y="192.5">FORCEFLASH_1</text>
</g>
<g font-size="1.8">
<text x="225.6" y="39.8">51016394001</text>
<text x="225.6" y="41.8">U1000</text>
<text x="225.6" y="43.9">MSM8916-6</text>
<text x="184.4" y="51.5">AL34</text>
<text x="185.5" y="49">AR8</text>
<text x="190" y="52.7">CXO</text>
<text x="190" y="50.1">WLAN_XO</text>
<text x="254.7" y="53.9">R1008</text>
<text x="265.9" y="53.4">27</text>
<text x="185.5" y="56.6">G36</text>
<text x="185.5" y="54.1">A36</text>
<text x="190" y="57.8">SLEEP_CLK</text>
<text x="190" y="55.2">CXO_EN</text>
<text x="215.4" y="55.2">SDC1_CLK</text>
<text x="215.4" y="57.8">SDC1_CMD</text>
<text x="225.3" y="56.6">AH35</text>
<text x="225.3" y="54.1">AE36</text>
<text x="146.1" y="60.2">TP_MSM_RESIN_N</text>
<text x="185.5" y="64.3">AV1</text>
<text x="185.5" y="61.7">F35</text>
<text x="190" y="62.8">RESIN_N</text>
<text x="190" y="65.4">RESOUT_N</text>
<text x="212.1" y="62.8">SDC1_DATA_0</text>
<text x="212.1" y="65.4">SDC1_DATA_1</text>
<text x="225.3" y="64.3">AE38</text>
<text x="225.3" y="61.7">AD37</text>
<text x="184.4" y="71.9">AT31</text>
<text x="184.4" y="69.3">AU32</text>
<text x="190" y="70.5">MODE_0</text>
<text x="212.1" y="67.9">SDC1_DATA_2</text>
<text x="212.1" y="70.5">SDC1_DATA_3</text>
<text x="225.3" y="71.9">AG40</text>
<text x="225.3" y="69.3">AH37</text>
<text x="225.3" y="66.8">AG34</text>
<text x="185.5" y="77">E36</text>
<text x="190" y="73">MODE_1</text>
<text x="212.1" y="75.5">SDC1_DATA_5</text>
<text x="212.1" y="73">SDC1_DATA_4</text>
<text x="225.3" y="77">AF39</text>
<text x="225.3" y="74.4">AG38</text>
<text x="186.6" y="82">K1</text>
<text x="190" y="83.2">SRST_N</text>
<text x="190" y="78.1">PS_HOLD</text>
<text x="212.1" y="80.6">SDC1_DATA_7</text>
<text x="212.1" y="78.1">SDC1_DATA_6</text>
<text x="225.3" y="79.5">AF35</text>
<text x="263.1" y="82.5">33</text>
<text x="186.6" y="89.7">J2</text>
<text x="186.6" y="87.1">M3</text>
<text x="186.6" y="84.6">M1</text>
<text x="190" y="85.7">TCK</text>
<text x="190" y="88.2">TDI</text>
<text x="215.4" y="85.7">SDC2_CLK</text>
<text x="215.4" y="88.2">SDC2_CMD</text>
<text x="225.3" y="89.7">P3</text>
<text x="225.3" y="87.1">N6</text>
<text x="225.3" y="84.6">R4</text>
<text x="255.1" y="86.3">R1007</text>
<text x="268.9" y="86.4">0613952X37</text>
<text x="186.6" y="94.7">K3</text>
<text x="186.6" y="92.2">L2</text>
<text x="190" y="93.3">TMS</text>
<text x="190" y="90.8">TDO</text>
<text x="190" y="95.9">TRST_N</text>
<text x="212.1" y="93.3">SDC2_DATA_1</text>
<text x="212.1" y="90.8">SDC2_DATA_0</text>
<text x="212.1" y="95.9">SDC2_DATA_2</text>
<text x="225.3" y="94.7">T7</text>
<text x="225.3" y="92.2">R6</text>
<text x="185.5" y="99.8">J12</text>
<text x="190" y="100.9">EBI_VREF_CA</text>
<text x="212.1" y="98.4">SDC2_DATA_3</text>
<text x="225.3" y="97.3">P7</text>
<text x="185.5" y="104.9">H21</text>
<text x="190" y="106">EBI_VREF_D0_D2</text>
<text x="214.3" y="106">USB_HS_DM</text>
<text x="225.3" y="107.4">AB39</text>
<text x="225.3" y="104.9">AC40</text>
<text x="185.5" y="110">J26</text>
<text x="190" y="111.1">EBI_VREF_D1_D3</text>
<text x="214.3" y="108.6">USB_HS_DP</text>
<text x="214.3" y="113.6">USB_HS_ID</text>
<text x="225.3" y="112.5">AA40</text>
<text x="382" y="113.9">C1003</text>
<text x="382.3" y="111.8">DNP</text>
<text x="397.3" y="113.9">C1002</text>
<text x="397.5" y="111.8">DNP</text>
<text x="161.5" y="116.8">C1000</text>
<text x="162.5" y="118.4">.1UF</text>
<text x="185.5" y="115.1">AN8</text>
<text x="190" y="116.2">DNC94</text>
<text x="207.8" y="118.7">USB_HS_SYSCLOCK</text>
<text x="212.1" y="116.2">USB_HS_REXT</text>
<text x="225.3" y="117.6">AD35</text>
<text x="225.3" y="115.1">AC38</text>
<text x="381.8" y="115.8">33PF</text>
<text x="381.8" y="118.1">2113944E17</text>
<text x="397" y="115.8">33PF</text>
<text x="397" y="118.1">2113944E17</text>
<text x="156.1" y="120.7">2113946U01</text>
<text x="184.4" y="122.7">AY35</text>
<text x="184.4" y="120.1">BA36</text>
<text x="190" y="121.3">NC1</text>
<text x="190" y="123.8">NC2</text>
<text x="210" y="123.8">PMIC_SPMI_CLK</text>
<text x="225.3" y="125.2">AJ36</text>
<text x="225.3" y="122.7">AK37</text>
<text x="208.9" y="126.3">PMIC_SPMI_DATA</text>
<text x="103.5" y="161.9">JTAG</text>
<text x="103.5" y="159.4">JTAG</text>
<text x="103.5" y="156.8">JTAG</text>
<text x="123.3" y="161.9">JTAG</text>
<text x="123.3" y="159.4">JTAG</text>
<text x="123.3" y="156.8">JTAG</text>
<text x="183.9" y="160.9">R1515JTAG</text>
<text x="103.5" y="167">JTAG</text>
<text x="103.5" y="164.4">JTAG</text>
<text x="123.3" y="164.4">JTAG</text>
<text x="123.3" y="167">JTAG</text>
<text x="183.9" y="162.4">470K</text>
<text x="196.6" y="167.7" transform="rotate(-90 196.6 167.7)">S</text>
<text x="103.5" y="169.5">JTAG</text>
<text x="103.5" y="172.1">JTAG</text>
<text x="123.3" y="169.5">JTAG</text>
<text x="123.3" y="172.1">JTAG</text>
<text x="189.5" y="171.8">G</text>
<text x="364.6" y="173.5">C5580</text>
<text x="103.5" y="174.6">JTAG</text>
<text x="103.5" y="177.1">JTAG</text>
<text x="123.3" y="174.6">JTAG</text>
<text x="123.3" y="177.1">JTAG</text>
<text x="141" y="179.1">DNP</text>
<text x="153.7" y="179.1">DNP</text>
<text x="365.1" y="178.1">.1UF</text>
<text x="53.3" y="180.3">DNP</text>
<text x="54.1" y="182.9">C1510JTAG</text>
<text x="66.8" y="182.9">C1511JTAG</text>
<text x="68.6" y="180.3">DNP</text>
<text x="78.7" y="180.3">DNP</text>
<text x="79.5" y="182.9">C1512JTAG</text>
<text x="141.7" y="181.6">C1513JTAG</text>
<text x="154.4" y="181.6">C1514JTAG</text>
<text x="196.6" y="181.6" transform="rotate(-90 196.6 181.6)">D</text>
<text x="202.2" y="181.5">Q1517JTAG</text>
<text x="335" y="181.3">R5580</text>
<text x="335" y="182.7">10K</text>
<text x="335.3" y="185.3">0613952Y01</text>
<text x="361.6" y="180.3">2113946U01</text>
<text x="363.3" y="184.9">U5580</text>
<text x="352.3" y="190.5">OE</text>
<text x="356.9" y="189.2" transform="rotate(-90 356.9 189.2)">VCC</text>
<text x="360.4" y="190.5">Y</text>
<text x="363.3" y="186.7">51014051001</text>
<text x="378.2" y="187.9">R5581</text>
<text x="199.1" y="195.2">R1516JTAG</text>
<text x="352.3" y="193">A</text>
<text x="356.9" y="197.6" transform="rotate(-90 356.9 197.6)">GND</text>
<text x="376.9" y="196">0613952Y01</text>
<text x="379.3" y="194.5">10K</text>
<text x="242.6" y="251.5">THE DRAWING ON THIS PRINT AND INFORMATION</text>
<text x="242.6" y="254">THEREWITH ARE PROPRIETARY TO MOTOROLA AND</text>
<text x="243.8" y="256.5">SHALL NOT BE USED OR DISCUSSED IN WHOLE</text>
<text x="245.1" y="259.1">OR IN PART WITHOUT MOTOROLA'S CONSENT.</text>
<text x="248.9" y="261.6">COPYRIGHT, MOTOROLA. THIS DOES</text>
<text x="254" y="264.2">NOT IMPLY PUBLICATION</text>
</g>
<g font-size="1.7">
<text x="234.4" y="54.1">MSM_SDC1_CLK</text>
<text x="182" y="70.3">NC</text>
<text x="182" y="72.8">NC</text>
<text x="231.9" y="84.6">MSM_SDC2_CLK</text>
<text x="182" y="116">NC</text>
<text x="233.2" y="115.1">USB_HS_REXT</text>
<text x="182" y="123.6">NC</text>
<text x="182" y="121.1">NC</text>
</g>
<g font-size="1.4">
<text x="249.6" y="115.2">R1005</text>
<text x="363.3" y="188">SN74AUC1G240</text>
</g>
<g font-size="1.3">
<text x="265.5" y="56.6">0613952X35</text>
<text x="261" y="117.1">0613952T30</text>
<text x="261.2" y="114.7">200</text>
<text x="111.8" y="159.8">0971490E04</text>
<text x="54.1" y="184.4">33PF</text>
<text x="66.8" y="184.4">33PF</text>
<text x="79.5" y="184.4">.01UF</text>
<text x="141.7" y="183.1">33PF</text>
<text x="154.4" y="183.1">.01UF</text>
<text x="201.9" y="184.1">RZM002P02GT2L</text>
<text x="201.9" y="185.4">48014088001</text>
<text x="199.1" y="196.7">10K</text>
</g>
<g font-size="1.1">
<text x="257.1" y="114">1%</text>
<text x="184.1" y="164.9">0613952Y41</text>
<text x="141.7" y="185.4">2113944E17</text>
<text x="154.4" y="185.4">2113945F07</text>
<text x="54.1" y="186.7">2113944E17</text>
<text x="66.8" y="186.7">2113944E17</text>
<text x="79.5" y="186.7">2113945F07</text>
<text x="199.4" y="199.2">0613952Y01</text>
</g>
</svg>
